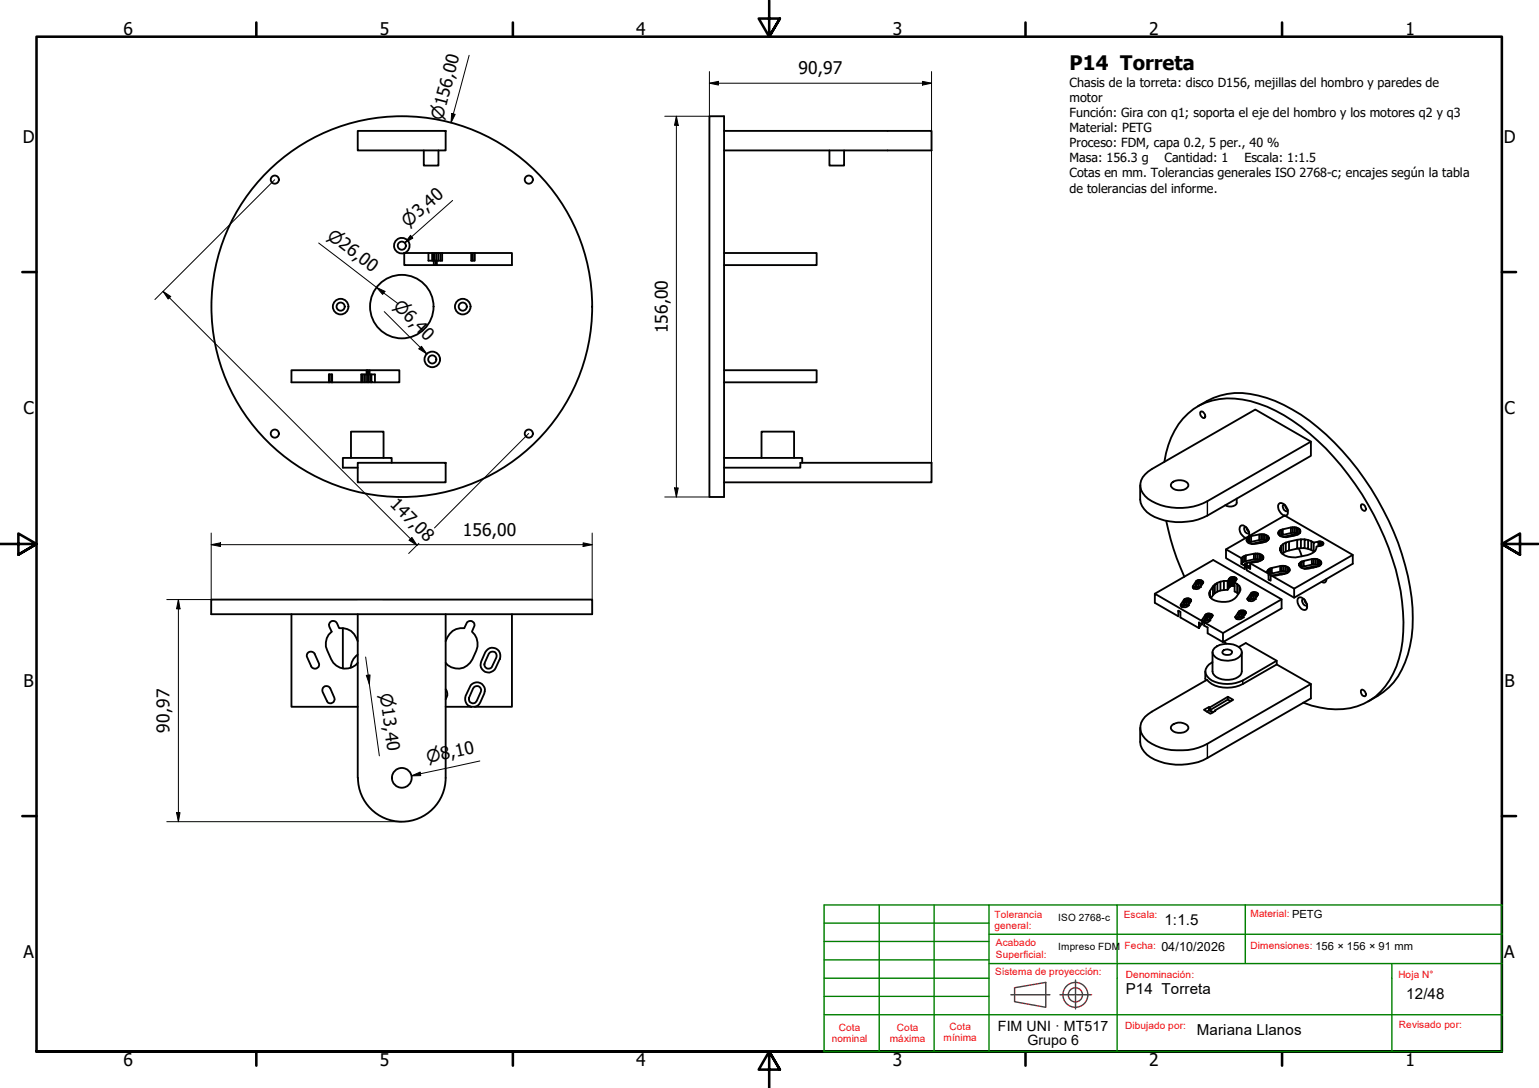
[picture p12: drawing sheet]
<svg xmlns="http://www.w3.org/2000/svg" width="420mm" height="297mm" viewBox="0 0 420 297" stroke-linecap="round" stroke-linejoin="round" font-family="sans-serif">
<!-- layer: Visible (ISO) -->
<g fill="none" stroke="#000" stroke-width=".51">
<path d="M97.7 35.7h24v5.4h-24zM193.7 31.7h4v104h-4zM197.7 35.7h56.6v5.4h-56.6M115.7 41.1v4.1h4v-4.1M226.4 41.1v4.1h4v-4.1M110.4 69.1a2.13 2.13 0 0 0 .8-3.5 2.13 2.13 0 0 0-3.5 .7 2.13 2.13 0 0 0 2.1 2.9l.6-.1M117 69.1h-6.6v3.3h8M118 69.1h-1v2.1h2.3M118.2 69.1h-.2v2.1M118.4 71.2v1.2h.5M118.7 69.1h-.5v2.1M118.9 71.2l.2 1.2"/>
<path d="M119.1 71.2v1.2h.2M119.2 69.1h-.5v2.1M119.3 71.2v1.2M119.7 69.1h-.5v2.1M120.3 69.1h-.6v2.1M120.7 69.1h-.4v2.1M120.7 69.1v2.1h-1.4M120.7 69.1h8.3M128.7 69.1v2.1h.9v-2.1M129.5 69.1h-.5v2.1M129.6 69.1l-.1 2.1M129.6 69.1h10.2v3.3h-20.5"/>
<path d="M197.7 69.1h25.2v3.3h-25.2M89.9 102.2l-.1 2.2v-2.2h.9v2.2M90.4 102.2v2.2h-.5M90.4 104.4h8.2M99.1 102.2v2.2h-.5v-2.2h3.8v2.2h-1v-2.2M99.6 102.2v2.2h-.5M100.1 101.1h-20.5v3.3h10.2M100.2 102.2v2.2h-.6M100.3 101.1h-.2v1.1M100.5 102.2v-1.1h.4v1.1M100.5 101.1h-.2v1.1M100.6 102.2v2.2h-.4"/>
<path d="M100.9 101.1h8.1v3.3h-6.6M101.1 102.2v2.2h-.5M101.1 104.4h.3M197.7 101.1h25.2v3.3h-25.2M327 110.9a19.8 19.8 0 0 1 18.8-2.3 51.5 51.5 0 0 1 22.8 16.9 73.7 73.7 0 0 1 17 40.5 30.2 30.2 0 0 1-5.1 20.3 22 22 0 0 1-7 5.2M327.8 112.4a1.11 1.11 0 0 1 1 .6 1.11 1.11 0 0 1-.1 1.2 1.25 1.25 0 0 1-.9-1.8zM95.8 125v-7.2h8.9v7.2M97.7 126.4h24v5.3h-24zM106.9 126.4v-1.4h-13.3v2.7h4.1M197.7 127.7h20.8v-1.3h35.8v5.3h-56.6M197.7 125h21.3v1.4M207.9 125v-7.2h8.9v7.2"/>
<path d="M317.9 126.1a20.5 20.5 0 0 1 9.6-15.4 20.1 20.1 0 0 1 16.2-.5 52.2 52.2 0 0 1 22.4 16.9 78.1 78.1 0 0 1 16.3 34.3 40.5 40.5 0 0 1-1.1 20.5 17.3 17.3 0 0 1-12.7 11.4 23.3 23.3 0 0 1-12.8-1.5M319.9 131.8a3.2 3.2 0 0 1 4.5 .5 2.11 2.11 0 0 1-2.8 1.5 1.85 1.85 0 0 1-1.9-1.5zM337.6 136.1v1.2a2.03 2.03 0 0 1-3.1 .6M350.6 137.8h-.2a1.17 1.17 0 0 0 1 1.8l.2-.2M350.8 138l.2 .6 .5 .5M357.9 120.6l-28.3 16.2a16.2 16.2 0 0 1-16.2-.6 4.3 4.3 0 0 1 0-7.4l29.3-17 15.2 8.8v3.8l-28.3 16.4a16.2 16.2 0 0 1-16.5-1 5 5 0 0 1-1.8-3.4v-4M371.7 137.7a1.09 1.09 0 0 1 1 .6 1.09 1.09 0 0 1-.1 1.2 1.25 1.25 0 0 1-.9-1.8zM318.4 142.2l.6 2.5a66.2 66.2 0 0 0 4.3 12.8M326.5 158.7l.1-.1v1.8l-.3 .1M326.5 159.6v-.9l-.8 1.3M326.5 159.6l-.6 1M326.6 158.6l.2-.1v.9"/>
<path d="M326.8 158.5l.2-.1v.9M327 158.4h.3v.8M327.2 159.3v1l-.6 .1M327.3 158.4h.2v.8M327.5 158.4h.4v.9M327.7 159.2v1.1h-.5M327.9 158.4l.1 .1v.9M328 158.5l.2 .1v.8a1.4 1.4 0 0 0-1.7 .2M328.2 159.4v.2M328.2 158.6l.2 .6M328.4 158.7l.1 .4M328.5 158.9l-1 1.6a1.16 1.16 0 0 1-1.9-.3l.1-.2v.5"/>
<path d="M331.7 159.6l.7-.5v2.4M332.4 159.1l.8-.3v2.4M333.2 158.8l.9-.2v2.5M334.1 158.6h1.1M335.7 157.9l.1-.1v2.4M335.8 157.8l.1-.1v2.4M335.9 157.7l.3-.1v2.4M336.2 157.6l.2-.1v2.4M336.4 157.5h.3v2.4M336.7 157.5h.2v2.5M336.9 157.5l.3 .2v1.2M337.1 159.1l.7 .3v2.4"/>
<path d="M337.2 157.7h.2v.8M337.4 157.7l.1 .7M337.5 157.8l.1 .2M337.6 158.2l-.5 .9v2.4l1 .7M337.8 159.4l.5 .5v1.9M338.3 159.9l.3 1.2M338.9 152.4l-4.2-2.4v2.4l5.2 3v-1.4M339 152.3l-.1 1.7M339.3 152l-.3 .3v1.5M339.7 151.8l-.4 .2v1.5M339.8 154.2v.2M340 153.9v.8h.2"/>
<path d="M340 154.7l-.1 .2M340.1 143.9h-.2a1.03 1.03 0 0 0-.1 1.2 1.03 1.03 0 0 0 1.3 .4M340.1 151.6l-.4 .2v1.5M340.2 153.8v.9l.2-.1M340.3 144l.2 .7 .5 .5M340.4 154.8h.9M340.4 147.2a1.5 1.5 0 0 0 2.1 1.3l3.1-.6a.95 .95 0 0 0 .7-1.4v.8M340.4 153.7v.9l.9-.2M340.5 147l-.1 .6M340.7 146.7l-.2 .3v.9M341 146.4a2.42 2.42 0 0 0-2-3 1.74 1.74 0 0 0 .2 2.8l.9 .7M341.1 146.5l-.4 .2v1.4"/>
<path d="M341.1 148.1l-.2 .1M341.3 153.8l5 2.8M341.6 146.4l-.5 .1v1.6l.5-.2M341.9 148.4v.1M342.3 151.2l-2.2 .4v1.6M342.6 153.2v.3M342.8 151.1l-.5 .1v1.5M342.9 153.2v.2M343.2 153.2v.2M343.3 151.1h-.5v1.5M343.4 153.2v.1M343.8 151.2l-.5-.1v1.5"/>
<path d="M343.8 145.9l-2.2 .5v1.5l2.2-.5M344.1 147.9v.3M344.2 151.4l-.4-.2v1.6M344.3 145.8l-.5 .1v1.5h.5M344.4 153l-.6-.2a5.6 5.6 0 0 0-3.7 .4l-.8 .3-.4 .5 1 .5-.1-.3 .4-.4 2.4-.6 .9 .1M344.4 147.9v.2M344.6 151.6l-.4-.2v1.5M344.6 147.9v.2M344.8 152.6v-.8a1.13 1.13 0 0 1-1.1 1.5l-2.4 .5v1.5l-.9-.5M344.8 151.8l-.2-.2v1.2M344.8 145.8h-.5v1.6h.5M344.9 147.9v.2"/>
<path d="M345.1 148l-1-.1-2.4 .6M345.2 145.9l-.4-.1v1.6l.4 .1M345.7 146.1l-.5-.2v1.6l.5 .1M346.1 146.3l-.4-.2 .1 1.7M346.1 155.6l-.1 .6v-.3M346.3 146.5l-.2-.2v1.3M346.5 155.4l-.4 .2v.9M346.5 156.9l-.2 .1M346.8 155.2l-.3 .2v1.5l.3-.2M347.2 155.1l-.4 .1v1.5l.4-.1M347.6 157.1h.1M349 145.3a1.33 1.33 0 0 0 1.6 1.3 8.1 8.1 0 0 0 3.7-.6 .9 .9 0 0 0 .6-1.4v.8"/>
<path d="M349.1 145.1l-.1 .6M349.4 144.8l-.3 .3v.9M349.5 154.5l-2.3 .6v1.5l2.3-.5M349.5 149.6l.3-.6v1.9M349.8 144.6l-.4 .2v1.4M349.8 146.2l-.3 .1M349.8 156.6v.2M349.9 154.5h-.4v1.6l.4-.1M350.1 156.6v.2M350.2 144.5l-.4 .1v1.6l.4-.2M350.3 156.6v.2M350.3 148.5l-.5 .5"/>
<path d="M350.5 154.5h-.6v1.5h.6M350.5 146.5v.1M350.6 156.6v.1M350.6 140.8a2.6 2.6 0 0 1-1.5-3.2 1.29 1.29 0 0 1 2.1 .8 1.86 1.86 0 0 1 0 2.4h-.4M350.7 156.6h-.9l-2.4 .5M350.7 140.8h.1M350.7 140.8l-16 9.2M350.8 140.8l18.5 10.7v2.4l-16 9.3-12.9-7.5v-.9M351 154.5h-.5v1.5l.5 .1M351 148.1l-.7 .4v2.5l-.2 .2M351.4 154.7l-.4-.2v1.6l.4 .2M351.7 154.9l-.3-.2 .1 1.7"/>
<path d="M351.9 147.9l-.9 .2v2.4l-.7 .5M352 155.9v-.7a1.09 1.09 0 0 1-1.2 1.4 5.6 5.6 0 0 1-3.6 .5l-.3-.1v1.5l-.6-.3v-1.6l-.3-.4M352 155.2l-.3-.3v1.3M352.4 144l-2.2 .5v1.5l2.2-.5M352.7 146v.3M352.9 143.9l-.5 .1v1.5h.5M353 146v.3M353.3 146v.2M353.4 143.9h-.5v1.6h.5M353.5 146v.2M353.7 146.1l-1-.1-2.4 .6M353.9 144l-.5-.1v1.6l.5 .1"/>
<path d="M354.1 147.4l-2.2 .5v2.4l-.9 .2M354.3 144.2l-.4-.2v1.6l.4 .1M354.6 149.7l.8 2.2M354.7 144.4l-.4-.2 .2 1.6M354.8 153.7l-.2 .6v-.3M354.9 144.6l-.2-.2v1.3M355.1 153.5l-.3 .2v.9M355.2 147.2l-1.1 .2v2.4l-2.2 .5M355.4 153.3l-.3 .2v1.4M355.4 154.8l-.2 .1M355.9 153.1l-.5 .2v1.5l.5-.1M356.2 147.2h-1v2.5l-1.1 .1"/>
<path d="M356.2 155.2h.1M357.1 147.4l-.9-.2v2.5h-1M358 147.8l-.9-.4v2.4l-.9-.1M358 150.2l.6 .3M358.1 152.6l-2.2 .5v1.6l2.2-.5M358.5 154.7v.3M358.6 152.6h-.5v1.6l.5-.1M358.6 148.1l-.6-.3v2.4l-.9-.4M358.7 154.7v.2M359 154.7v.2M359.1 152.6h-.5v1.5l.5 .1M359.2 154.7v.1"/>
<path d="M359.3 154.7h-.8l-2.5 .5M359.6 152.6h-.5v1.6h.5M359.9 149.1v-1.2l-1.3 .2v2.4h.3M359.9 147.9l.3-.1v1.3M360 152.8l-.4-.2v1.6l.4 .2M360.2 147.8h.2v1.2M360.4 153l-.4-.2 .2 1.7M360.4 147.8l.3 .1v1.1M360.6 154v-.7a1.09 1.09 0 0 1-1.1 1.4 5.6 5.6 0 0 1-3.7 .5l-.5-.1-.7-.8M360.6 153.3l-.2-.3v1.4M360.7 147.9h.2v1M360.9 147.9l.2 .2v.7"/>
<path d="M361.1 148.1l.2 .5M361.3 148.2l-.1 .4-.3 .3-1.5 .3a2.03 2.03 0 0 1-1.6 2 12.9 12.9 0 0 1-6.1 .8 2.39 2.39 0 0 1-2.2-2.4v.6M362.1 158v.5l-.5 .6-.8-.2M369.3 151.5l-16 9.2-6.4-3.7M57.7 163.7h104v4h-104zM79.6 167.7v25.3h18.1M84.2 178.1l.8-.2 .8 .4 1.2 2.7a1.12 1.12 0 0 1-.5 1.5 1.12 1.12 0 0 1-1.5-.6l-1.2-2.7v-.6zM93.6 171.5v11M97.6 178.7l-1.2 1.3-.5 1.1-.1 1.2M97.7 175.1a4.5 4.5 0 0 0-5.1-3.6l-.6-1.3a1.15 1.15 0 0 0-1.5-.6 1.15 1.15 0 0 0-.6 1.5l.7 1.4a4.2 4.2 0 0 0-1.3 5.1l1.1 2.4a4.3 4.3 0 0 0 7.3 1M97.7 167.7v44.7M121.7 175.1a4.6 4.6 0 0 1 5-3.6l.7-1.3a1.12 1.12 0 0 1 1.5-.6 1.12 1.12 0 0 1 .5 1.5l-.6 1.4a4.4 4.4 0 0 1 1.2 5.1 6 6 0 0 1-4.6 4.9 4.2 4.2 0 0 1-3.7-1.5"/>
<path d="M121.7 167.7v44.7M133.2 177.3a2.18 2.18 0 0 1 2.6 0 2.18 2.18 0 0 1 .7 2.6l-1.2 2.5a2.16 2.16 0 0 1-2.8 1 2.16 2.16 0 0 1-1.1-2.8l1.1-2.5zM133.6 178.3a1.14 1.14 0 0 1 1.5-.2 1.14 1.14 0 0 1 .4 1.4l-1.1 2.4a1.12 1.12 0 0 1-1.5 .6 1.12 1.12 0 0 1-.6-1.5zM139.8 167.7v25.3h-10.2M315.3 162.1l15.9-9.2 18.7 10.7v2.5l-16 9.2M321.8 166.8l-.1 .2M322.6 165.5v.2M323 165v.5l-.3 .2M323.2 164.6v-.8l-.8 1.2M323.2 163.8l.1-.2v.9M323.2 164.6l-.6 1M323.3 163.6l.2-.1v.9"/>
<path d="M323.4 164.5v.8l-.4 .2M323.5 163.5l.3-.1v.9M323.8 163.4h.2v.9M323.8 164.3v1h-.4M324 163.4h.3v.9M324.3 163.4h.2v.9M324.4 164.3v1h-.6M324.5 163.4l.2 .1v.8M324.7 163.5l.2 .1v.9a1.44 1.44 0 0 0-1.7 .1M324.9 164.4v.1M324.9 163.6l.2 .1v.5M325.1 163.7l.1 .2"/>
<path d="M325.2 164l-.9 1.5a1.27 1.27 0 0 1-2-.4l.1-.1v.4M326.3 160.1v.4l-.4 .2M327.3 170v1.5zM328 170.4l-.7 1M328.2 169.1v1.4l-.9-.5M328.4 169.7l-.2 .4M328.7 169.9l5.2 2.9v2.5l-4.2-2.4v-1.6l-1-.5zM328.8 169.1v.6l-.4 .1M329.1 167.9l-.9 1.2v.5l-12.9-7.5v2.5l6.4 3.7v-1.6l.6 .4v1.5l5 2.9M329.2 167.8l-.1 1M329.2 168.6v.9l-.4 .2M329.4 167.6l-.2 .2v.8"/>
<path d="M329.6 167.6h-.2v.9M329.7 168.4v1l-.5 .1M329.8 167.5l-.2 .1v.9M330 169.4l.1 .2M330.1 167.5h-.3v.9M330.2 168.4v1h-.5M330.3 161.3l.9-1.2v2.4M330.4 167.6l-.3-.1v.9M330.6 167.6h-.2v.8M330.7 168.5v.2M330.8 168.6a1.4 1.4 0 0 0-1.7 .2l-.9 1.2M330.8 167.7l-.2-.1v.9"/>
<path d="M331 167.8l-.2-.1v.8M331 178v5.3a3.3 3.3 0 0 0 3.6 2.3 4.4 4.4 0 0 0 4.3-1.7l.1-5.9M331 168.1l-1 1.6-.7 .3-.5-.1M331 168v-.2v.5M331.2 160.1l.5-.5v2.4M331.6 176.9a5.6 5.6 0 0 1 7.1 .3 1.64 1.64 0 0 1-.8 2.5 5.7 5.7 0 0 1-6.5-.7 1.4 1.4 0 0 1 .2-2.1zM334.1 177.5a1.86 1.86 0 0 1 2.3 .3 .89 .89 0 0 1-1.1 1 1.3 1.3 0 0 1-1.6-.7zM334.2 175.1l.6 .7M335.7 160.3v-2.4l-.5 .7v2.4M337.1 160l-1.2 .1-.7 .9a4.4 4.4 0 0 0-4.6 2.2M337.6 168.8v.1M337.9 168.3v.5l-.3 .2"/>
<path d="M338.2 176.6l1.9-1 8.5 4.8v1M338.2 167l.1-.1v1.7l-.4 .2M338.2 167.9v-.9l-.9 1.3M338.2 167.9l-.7 1M338.3 166.9l.2-.1v.8M338.5 166.8l.2-.1v.9M338.6 160.5a3.7 3.7 0 0 1-2.2 3.4 5.9 5.9 0 0 1-6-.8l-.3-1.2 .2-.6v1.6M338.7 166.7h.3v.8M338.8 167.6v1h-.5M339 166.7h.2v.8M339.2 166.7h.3v.9M339.3 167.6v1h-.5"/>
<path d="M339.5 166.7h.2v.9M339.7 166.7l.2 .2v.8M339.9 167.7v.1M339.9 167.8a1.3 1.3 0 0 0-1.7 .1M339.9 166.9l.1 .6M340 167l.1 .3M340.1 167.1v.3l-.9 1.3a1.06 1.06 0 0 1-1.1 .4 1.06 1.06 0 0 1-.8-.8v.4M340.9 163.9h.1M341.2 163.3v.5l-.3 .2M341.5 162.9v-.9l-.9 1.3M341.5 162l.1-.1v.9M341.5 162.9l-.7 1"/>
<path d="M341.6 162.7v.9l-.4 .2M341.6 161.9l.2-.1v.9M341.8 161.8l.2-.1v.9M342 161.7h.3v.8M342.1 162.5v1.1h-.5M342.3 161.7h.2v.8M342.5 161.7h.3v.8M342.6 162.5v1.1h-.5M342.8 161.7l.2 .1v.9M343 161.8h.2v.9M343.1 162.7v.2M343.2 162.7a1.33 1.33 0 0 0-1.7 .2"/>
<path d="M343.2 161.8l.1 .7M343.3 162.5l-.8 1.3a1.22 1.22 0 0 1-1.9-.3v-.2v.5M343.3 162l.1 .2M343.4 162.3l-.1 .2M349.9 163.6l-16 9.2M353.3 160.7v2.5M354.5 163.2a2.13 2.13 0 0 1 2.4 2.4l-.3 .8a1.92 1.92 0 0 1-2.3-1.8v-1zM355.9 163.5l-.2 .1a1.23 1.23 0 0 0 1 1.7l.2-.2M356.1 163.7l.2 .7 .5 .5M88.4 187.6l.6-.3 .8 .2 .4 .4 1 2.5a1.11 1.11 0 0 1-.5 1.5 1.11 1.11 0 0 1-1.5-.6l-1.2-2.7 .1-.6zM121.7 188.2a2.41 2.41 0 0 1 0 2.7M121.7 193h7"/>
<path d="M128.5 187.1a2.19 2.19 0 0 1 2.9-.5 2.19 2.19 0 0 1 .8 2.7l-1.1 2.5a2.19 2.19 0 0 1-2.8 1 2.19 2.19 0 0 1-1.2-2.8zM129.3 187.7a1.14 1.14 0 0 1 1.5-.2 1.14 1.14 0 0 1 .5 1.4l-1.1 2.4a1.14 1.14 0 0 1-1.5 .6 1.14 1.14 0 0 1-.6-1.5zM319.9 198a3.1 3.1 0 0 1 4.5 .5 2.11 2.11 0 0 1-2.8 1.6 1.85 1.85 0 0 1-1.9-1.6zM329.1 183.3l.1 2.5M330.1 193v.9l-.7 .4M330.1 193.9l1 .6M330.3 193.2l4.9-3v.8l-4.9 2.9zM330.3 193.2l-.2-.2-1.4 .8 1.8 1.1 1.4-.9h-.2M330.3 193.9l.9 .5M335.2 190.2l1.5 .9-5 2.9v.2M335.2 191l.8 .4M348.6 181.4l-9.3 5.3a8.5 8.5 0 0 1-9.8-1.1l-15 8.7a4.9 4.9 0 0 0-3 5.7 7.9 7.9 0 0 0 5.4 4.1 17.6 17.6 0 0 0 12.7-1l28.3-16.4"/>
<path d="M348.6 180.4l-9.3 5.4a9.3 9.3 0 0 1-9.2-.6 2.54 2.54 0 0 1-.9-2.5 2.54 2.54 0 0 1 1.8-1.9M348.6 181.4l9.3 5.3v4l-28.3 16.2a16 16 0 0 1-16.5-.9 4.9 4.9 0 0 1-1.8-3.4v-3.9M371.7 188.3a1.11 1.11 0 0 1 1 .6 1.11 1.11 0 0 1-.1 1.2 1.25 1.25 0 0 1-.9-1.8zM97.7 212.4a12 12 0 0 0 12 11.9 12 12 0 0 0 12-11.9"/>
<circle cx="75" cy="49" r="1.11"/>
<circle cx="144.4" cy="49" r="1.11"/>
<circle cx="109.7" cy="67.1" r="1.11"/>
<circle cx="93" cy="83.7" r="2.13"/>
<circle cx="93" cy="83.7" r="1.11"/>
<circle cx="109.7" cy="83.7" r="52"/>
<circle cx="109.7" cy="83.7" r="8.7"/>
<circle cx="118" cy="98.1" r="2.13"/>
<circle cx="118" cy="98.1" r="1.11"/>
<circle cx="126.3" cy="83.7" r="2.13"/>
<circle cx="126.3" cy="83.7" r="1.11"/>
<circle cx="75" cy="118.4" r="1.11"/>
<circle cx="144.4" cy="118.4" r="1.11"/>
<circle cx="109.7" cy="212.4" r="2.7"/>
</g>
<!-- layer: Visible fina (ISO) -->
<path d="M329.6 136.8v4M339.3 185.8v.9M329.6 203.1v3.8" fill="none" stroke="#000" stroke-width=".38"/>
<!-- layer: Visible (ISO) -->
<g fill="#000">
<circle cx="324.4" cy="165.3" r=".25"/>
<circle cx="327.7" cy="160.3" r=".25"/>
<circle cx="330.2" cy="169.4" r=".25"/>
<circle cx="339.3" cy="168.6" r=".25"/>
<circle cx="342.6" cy="163.6" r=".25"/>
</g>
<!-- layer: Borde (ISO) -->
<g fill="none" stroke="#000" stroke-width=".7">
<path d="M70 6.1v3.9M140 6.1v3.9M210 0v10l-2.9-4.9h5.8l-2.9 4.9 2.9-4.9M280 6.1v3.9M350 6.1v3.9M6.1 74.3h3.9M410 74.3h3.9M0 148.5h10l-5-2.8v5.7l5-2.9-5 2.9M420 148.5h-10l5-2.8v5.7l-5-2.9 5 2.9M6.1 222.8h3.9M410 222.8h3.9M10 287.1v-277.1h400v277.1h-400h400"/>
<path d="M70 287.1v3.8M140 287.1v3.8M212.9 292l-2.9-4.9 2.9 4.9h-5.8l2.9-4.9v9.9M280 287.1v3.8M350 287.1v3.8"/>
</g>
<g fill="none" stroke="#800040" stroke-width=".38">
<path d="M276 271.6h10.6M277 269.7l8.5-1.5v6.8l-8.5-1.5zM289.4 271.6h8.6M293.6 267.6v7.8"/>
<circle cx="293.6" cy="271.6" r="3.4"/>
<circle cx="293.6" cy="271.6" r="1.94"/>
</g>
<g fill="none" stroke="#008000" stroke-width=".38">
<path d="M225 257h45M225 252h45M240 247.1v40h30M255 247.1v40M270 247.1h35v40M270 255.1h140M305 247.1h35M225 277h185M225 272h45M225 267.1h45M225 262.1h45M270 263.1h140"/>
<path d="M340 263.1v-16h70v40h-140M380 263.1v24M225 287.1v-40h45v40"/>
</g>
<path d="M225 287.1h15" fill="none" stroke="#008000" stroke-width=".51"/>
<!-- layer: Cota (ISO) -->
<g fill="none" stroke="#000" stroke-width=".27">
<path d="M128.1 15.1l-5 18.4M193.7 19.5v12.2h-12.2M254.3 19.5v106.9M123.3 31l1 .2-1.2 2.3zM184.7 31.7l.5 2.5h-1.1zM184.7 31.7v104M193.7 22.7l2.5-.5v1zM193.7 22.7h60.6M251.8 22.2l2.5 .5-2.5 .5zM75 49.1l-32.7 32.7M123.6 54.7l-13 11.6M44.5 79.6l2.1 1.3-.7 .7z"/>
<path d="M44.5 79.6l69.4 69.3M87 66.3l21.8 16.7M102.8 78.5l2.3 1.1-.6 .8zM112.1 64.2l.6 .8-2.1 1.3zM104.9 85.1l11.6 11.5M115.1 94.5l1.4 2.1-2.1-1.4zM144.3 118.3l-25.7 25.8M181.5 135.7h12.2M184.1 133.2h1.1l-.5 2.5zM57.7 148.7l2.5-.5v1zM57.7 148.7h104M57.7 145.5v18.2"/>
<path d="M112.5 146.7l1.4 2.2-2.2-1.4zM114.4 148.3l-2.8 2.8M159.2 148.2l2.5 .5-2.5 .5zM161.7 145.5v18.2h-57.2M45.5 163.7h52.1M48.7 163.7l.4 2.5h-.9zM48.7 163.7v60.6M99.8 179.4l3.8 27M100 184.4l1-.1-.2 2.5zM112.3 211.8l2.4-1 .2 1zM131 207.8l-18.7 4M45.5 224.3h64.2"/>
<path d="M48.2 221.9h.9l-.4 2.4z"/>
</g>
<g fill="#000">
<path d="M123.3 31l1 .2-1.2 2.3zM184.7 31.7l.5 2.5h-1.1zM193.7 22.7l2.5-.5v1zM251.8 22.2l2.5 .5-2.5 .5zM102.8 78.5l2.3 1.1-.6 .8zM112.1 64.2l.6 .8-2.1 1.3zM44.5 79.6l2.1 1.3-.7 .7zM115.1 94.5l1.4 2.1-2.1-1.4zM184.1 133.2h1.1l-.5 2.5zM57.7 148.7l2.5-.5v1zM112.5 146.7l1.4 2.2-2.2-1.4zM159.2 148.2l2.5 .5-2.5 .5z"/>
<path d="M48.7 163.7l.4 2.5h-.9zM100 184.4l1-.1-.2 2.5zM112.3 211.8l2.4-1 .2 1zM48.2 221.9h.9l-.4 2.4z"/>
</g>
<text font-size="5.5" x="292" y="19">P14 Torreta</text>
<g font-size="4.8">
<text x="33.7" y="9.6">6</text>
<text x="103.7" y="9.6">5</text>
<text x="173.7" y="9.6">4</text>
<text x="243.7" y="9.6">3</text>
<text x="313.7" y="9.6">2</text>
<text x="383.7" y="9.6">1</text>
<text x="218" y="20.3">90,97</text>
<text x="6.2" y="38.9">D</text>
<text x="410.5" y="38.9">D</text>
<text x="182.3" y="91" transform="rotate(-90 182.3 91)">156,00</text>
<text x="6.4" y="113.1">C</text>
<text x="410.7" y="113.1">C</text>
<text x="106.2" y="137.8" transform="rotate(45 106.2 137.8)">147,08</text>
<text x="126.4" y="146.3">156,00</text>
<text x="6.4" y="187.4">B</text>
<text x="410.7" y="187.4">B</text>
<text x="46.3" y="200" transform="rotate(-90 46.3 200)">90,97</text>
<text x="6.4" y="261.7">A</text>
<text x="410.7" y="261.7">A</text>
<text x="33.7" y="290.9">6</text>
<text x="103.7" y="290.9">5</text>
<text x="173.7" y="290.9">4</text>
<text x="243.7" y="290.9">3</text>
<text x="313.7" y="290.9">2</text>
<text x="383.7" y="290.9">1</text>
</g>
<g font-size="4.6">
<text x="120.8" y="33.1" transform="rotate(-75 120.8 33.1)">⌀156,00</text>
<text x="89.1" y="64.9" transform="rotate(38 89.1 64.9)">⌀26,00</text>
<text x="111.4" y="62.2" transform="rotate(-42 111.4 62.2)">⌀3,40</text>
<text x="107.1" y="83.9" transform="rotate(45 107.1 83.9)">⌀6,40</text>
<text x="103.7" y="189.5" transform="rotate(82 103.7 189.5)">⌀13,40</text>
<text x="116.8" y="208.4" transform="rotate(-12 116.8 208.4)">⌀8,10</text>
</g>
<g font-size="4.1">
<text x="317.9" y="252.7">1:1.5</text>
<text x="307.3" y="271.4">P14 Torreta</text>
<text x="383.9" y="272.8">12/48</text>
<text x="326.7" y="282.6">Mariana Llanos</text>
</g>
<g font-size="3.9">
<text x="272.4" y="281.4">FIM UNI · MT517</text>
<text x="280.5" y="285.3">Grupo 6</text>
</g>
<g font-size="3.4">
<text x="292" y="23.7">Chasis de la torreta: disco D156, mejillas del hombro y paredes de</text>
<text x="292" y="27.9">motor</text>
<text x="292" y="32">Función: Gira con q1; soporta el eje del hombro y los motores q2 y q3</text>
<text x="292" y="36.1">Material: PETG</text>
<text x="292" y="40.2">Proceso: FDM, capa 0.2, 5 per., 40 %</text>
<text x="292" y="44.3">Masa: 156.3 g</text>
<text x="317.9" y="44.3">Cantidad: 1</text>
<text x="339.7" y="44.3">Escala: 1:1.5</text>
<text x="292" y="48.4">Cotas en mm. Tolerancias generales ISO 2768-c; encajes según la tabla</text>
<text x="292" y="52.6">de tolerancias del informe.</text>
<text x="317.1" y="259.7">04/10/2026</text>
</g>
<g font-size="2.7" fill="#f00">
<text x="271.5" y="250.5">Tolerancia</text>
<text x="306.8" y="250.7">Escala:</text>
<text x="341.4" y="250.4">Material: PETG</text>
<text x="271.5" y="253.7">general:</text>
<text x="271.9" y="258.4">Acabado</text>
<text x="271.9" y="261.5">Superficial:</text>
<text x="307" y="259.1">Fecha:</text>
<text x="341.4" y="259">Dimensiones: 156 × 156 × 91 mm</text>
<text x="271.7" y="266.3">Sistema de proyección:</text>
<text x="307.3" y="267.1">Denominación:</text>
<text x="381.8" y="267.1">Hoja N°</text>
<text x="229" y="281.5">Cota</text>
<text x="244.9" y="281.5">Cota</text>
<text x="259.2" y="281.1">Cota</text>
<text x="307.1" y="281">Dibujado por:</text>
<text x="381.9" y="280.7">Revisado por:</text>
<text x="227.1" y="284.6">nominal</text>
<text x="243" y="284.6">máxima</text>
<text x="257.6" y="284.3">mínima</text>
</g>
<g font-size="2.7">
<text x="288.9" y="251.4">ISO 2768-c</text>
<text x="288.9" y="259.3">Impreso FDM</text>
</g>
</svg>
